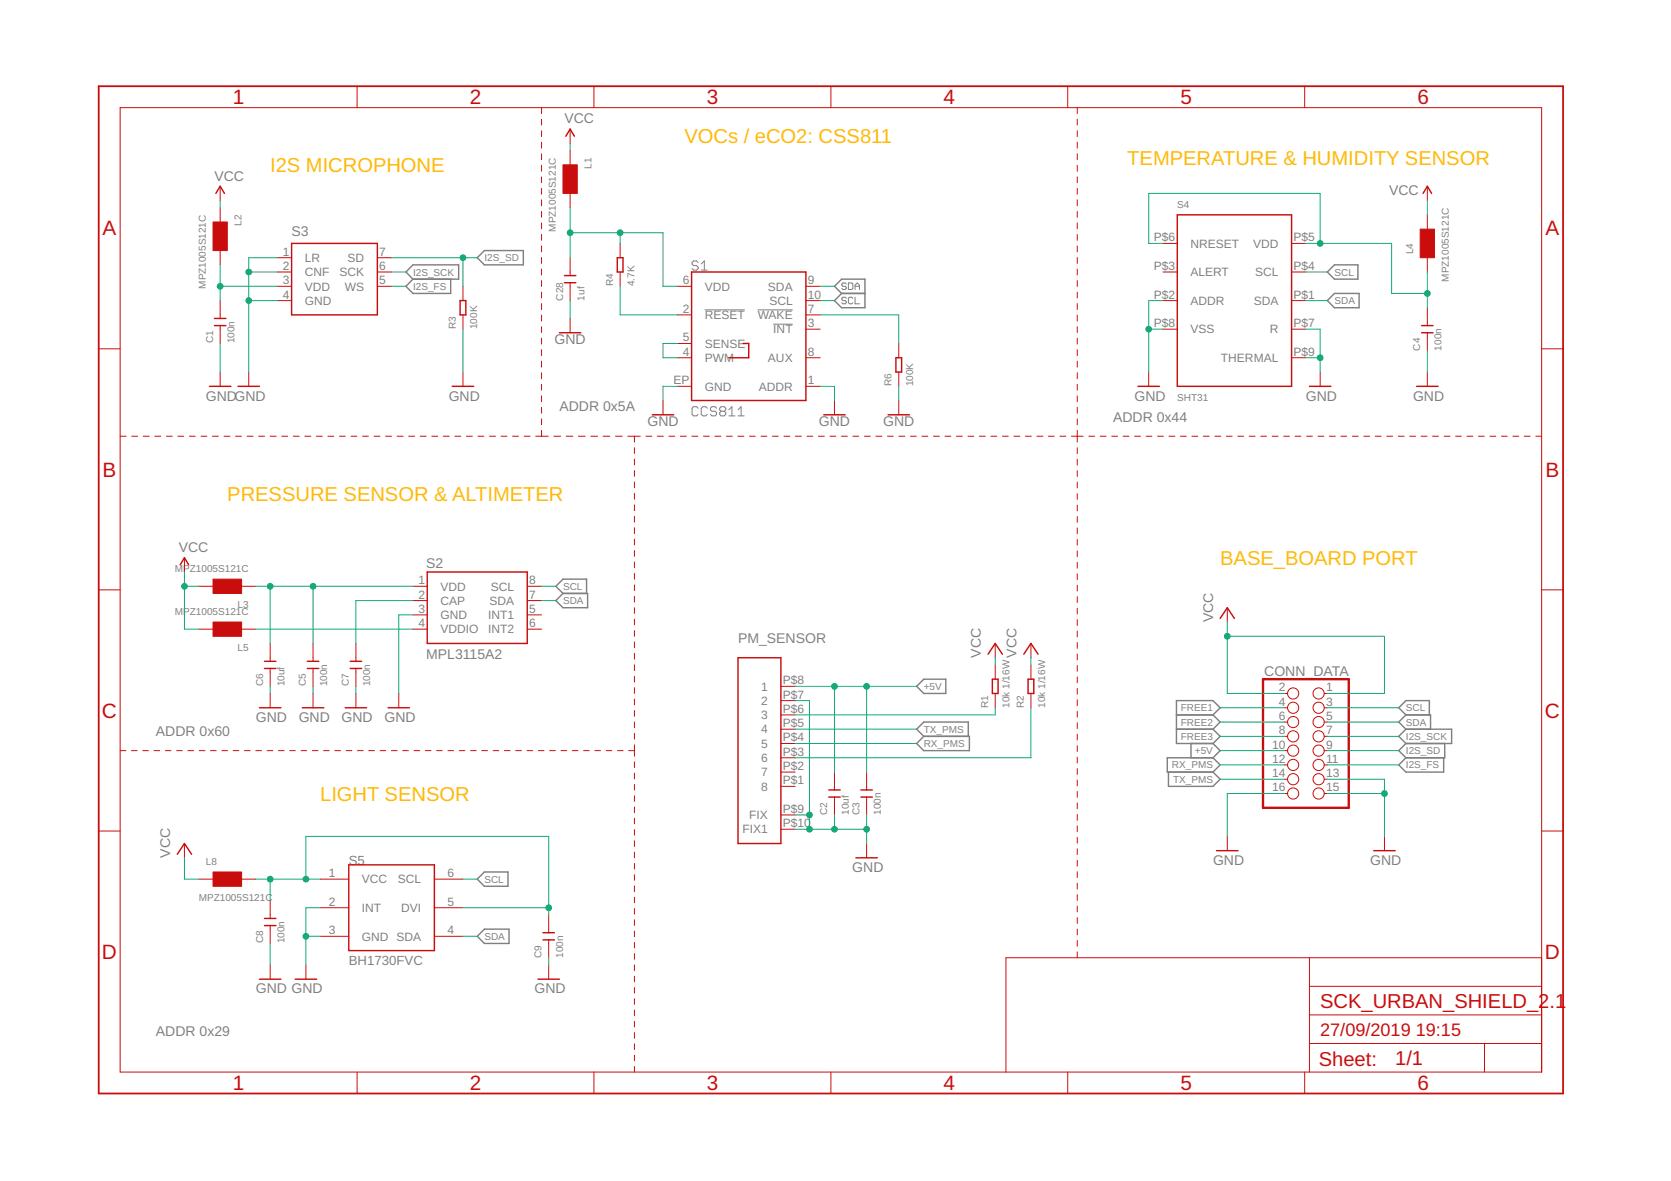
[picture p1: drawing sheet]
<svg xmlns="http://www.w3.org/2000/svg" width="297mm" height="210mm" viewBox="0 0 297 210" stroke-linecap="round" stroke-linejoin="round" font-family="sans-serif">
<g fill="none" stroke="#808080" stroke-width=".18">
<path d="M124.1 46.7l-.3-.3h-.5l-.3 .3v.2l.3 .3h.5l.3 .3v.2l-.3 .3h-.5l-.3-.3M124.7 48h1M124.7 46.9l.5-.5v1.6M125.3 55.1h7.1M134.7 55.1h6.2M137.5 57.6h3.4M150.4 53l-.2-.2h-.4l-.2 .2 .2 .4h.4l.2 .2-.2 .4h-.4l-.2-.2M150.4 50.5l-.2-.2h-.4l-.2 .2v.2l.2 .2h.4l.2 .2-.2 .4h-.4l-.2-.2M150.8 50.3h.6l.2 .2v.8l-.2 .2h-.6zM151.6 53l-.2-.2h-.4l-.2 .2v.8l.2 .2h.4l.2-.2M152 52.8v1.2h.8M152 51.5v-.8l.4-.4 .4 .4v.8"/>
<path d="M152 50.9h.8M124.1 72.6l-.3-.3h-.5l-.3 .3v1l.3 .3h.5l.3-.3M125.7 72.6l-.2-.3h-.6l-.2 .3v1l.2 .3h.6l.2-.3M127.4 72.6l-.3-.3h-.5l-.3 .3v.2l.3 .3h.5l.3 .3v.2l-.3 .3h-.5l-.3-.3M128.2 73.1l-.3-.3v-.2l.3-.3h.5l.3 .3v.2l-.3 .3M128.2 73.1l-.3 .3v.2l.3 .3h.5l.3-.3v-.2l-.3-.3M128.2 73.1h.5M129.6 73.9h1M129.6 72.8l.5-.5v1.6M131.2 73.9h1.1M131.2 72.8l.5-.5v1.6"/>
</g>
<g fill="none" stroke="#808080" stroke-width=".25">
<path d="M73.4 47.1h8.1v2.5h-8.1l-1.2-1.3zM73.4 49.6l-1.2 1.3 1.2 1.3h6.7v-2.6M84.8 45.8l1.3-1.3h6.9v2.6h-6.9zM148.3 50.9l1.3-1.3h4.2v5.1h-4.2l-1.3-1.3 1.3-1.2zM149.6 52.2h4.2M235.9 48.3l1.3-1.2h4.2v2.5h-4.2zM237.2 52.2h4.4v2.5h-4.4l-1.3-1.3zM100.1 105.5l-1.3-1.3 1.3-1.3h4.2v2.6M100.1 105.5h4.4v2.5h-4.4l-1.3-1.3zM162.9 132.1l1.3-1.2h8.1v2.5h-8.1zM162.9 122l1.3-1.3h3.9v2.6h-3.9zM164.2 130.9l-1.3-1.3 1.3-1.3h7.9v2.6"/>
<path d="M207.7 137.2v2.6h7.9l1.3-1.3-1.3-1.3M209.1 127.1h6.5M209.1 129.6h6.5M211.7 132.1v2.6M215.6 127.1l1.3-1.3-1.3-1.3h-6.5v7.6h6.5M215.6 134.7h-8.1v2.5h8.1M215.6 129.6l1.3 1.3-1.3 1.2M215.6 134.7l1.3 1.3-1.3 1.2M215.6 132.1l1.3 1.3-1.3 1.3M215.6 127.1l1.3 1.2-1.3 1.3M249.9 127.1l-1.3-1.3 1.3-1.3h4.2v2.6M249.9 127.1h4.4v2.5"/>
<path d="M249.9 127.1l-1.3 1.2 1.3 1.3M249.9 129.6h8.1v2.5h-8.1M249.9 132.1l-1.3 1.3 1.3 1.3M249.9 129.6l-1.3 1.3 1.3 1.2M249.9 134.7l-1.3 1.3 1.3 1.2h6.7v-2.5M256.8 132.1v2.6h-6.9M84.8 156.3l1.3-1.3h4.2v2.5h-4.2zM84.8 166.4l1.3-1.3h4.4v2.6h-4.4z"/>
</g>
<g fill="none" stroke="#c90d0c" stroke-width=".18">
<path d="M21.4 19.1h252.6v171.4h-252.6zM63.5 15.3v3.8M96.3 19.1v1.1M105.6 15.3v3.8M147.7 15.3v3.8M189.8 15.3v3.8M191.5 19.1v1.1M231.9 15.3v3.8M39.1 33.1v2.5M39.1 36.9v2.6M96.3 21.2v1M96.3 23.2v1.1"/>
<path d="M96.3 25.3v1M96.3 27.3v1.1M96.3 29.4v1M96.3 31.4v1.1M96.3 33.5v1M96.3 35.5v1.1M96.3 37.6v1M96.3 39.6v1.1M101.3 22.9v2.6M101.3 26.8v2.5M101.3 34.4v2.5M191.5 21.2v1"/>
<path d="M191.5 23.2v1.1M191.5 25.3v1M191.5 27.3v1.1M191.5 29.4v1M191.5 31.4v1.1M191.5 33.5v1M191.5 35.5v1.1M191.5 37.6v1M191.5 39.6v1.1M253.7 33.1v2.5M253.7 38.2v2.5M39.1 44.5v2.6"/>
<path d="M39.1 53.4v3.2M39.1 57.9v3.1M49.3 45.8h2.5M49.3 48.3h2.5M49.3 50.9h2.5M49.3 53.4h2.5M67.1 45.8h2.5M67.1 48.3h2.5M67.1 50.9h2.5M82.3 50.9v2.5M82.3 56v2.5M96.3 41.7v1"/>
<path d="M96.3 43.7v1.1M96.3 45.8v1M96.3 47.8v1.1M96.3 49.9v1M96.3 51.9v1.1M96.3 54v1M96.3 56v1.1M96.3 58.1v1M101.3 45.8v3.2M101.3 50.2v3.2M101.3 56.6v2.5M110.2 43.3v2.5"/>
<path d="M110.2 48.3v2.6M120.4 50.9h2.5M120.4 56h2.5M143.3 50.9h2.5M143.3 53.4h2.5M143.3 58.5h2.5M143.3 56h2.5M191.5 41.7v1M191.5 43.7v1.1M191.5 45.8v1M191.5 47.8v1.1M191.5 49.9v1"/>
<path d="M191.5 51.9v1.1M191.5 54v1M191.5 56v1.1M191.5 58.1v1M206.7 48.3h2.6M206.7 53.4h2.6M206.7 43.3h2.6M206.7 58.5h2.6M229.6 48.3h2.5M229.6 53.4h2.5M229.6 43.3h2.5M229.6 58.5h2.5"/>
<path d="M253.7 45.8v2.5M253.7 54.7v3.2M253.7 59.1v3.2M17.5 62h3.9M21.4 77.5h1M23.4 77.5h1.1M25.5 77.5h1M27.5 77.5h1.1M29.6 77.5h1M31.6 77.5h1.1M33.7 77.5h1M35.7 77.5h1.1"/>
<path d="M37.8 77.5h1M39.1 66.1v2.6M39.8 77.5h1.1M41.9 77.5h1M43.9 77.5h1.1M44.2 66.1v2.6M46 77.5h1M48 77.5h1.1M50.1 77.5h1M52.1 77.5h1.1M54.2 77.5h1M56.2 77.5h1.1"/>
<path d="M58.3 77.5h1M60.3 77.5h1.1M62.4 77.5h1M64.5 77.5h1M66.5 77.5h1M68.5 77.5h1.1M70.6 77.5h1M72.6 77.5h1.1M74.7 77.5h1.1M76.8 77.5h1M78.8 77.5h1.1M80.9 77.5h1"/>
<path d="M82.3 66.1v2.6M82.9 77.5h1.1M85 77.5h1M87 77.5h1.1M89.1 77.5h1M91.1 77.5h1.1M93.2 77.5h1M95.2 77.5h2.3M96.3 60.1v1.1M96.3 62.1v1.1M96.3 64.2v1.1M96.3 66.3v1"/>
<path d="M96.3 68.3v1M96.3 70.4v1M96.3 72.4v1M96.3 74.4v1.1M96.3 76.5v1M98.5 77.5h1.2M100.6 77.5h1.2M102.8 77.5h1.2M105 77.5h1.2M107.2 77.5h1.2M109.4 77.5h1.2M111.6 77.5h2.2"/>
<path d="M112.8 77.5v1.1M112.8 79.6v1M114.8 77.5h1.1M116.9 77.5h1M117.9 71.2v2.5M118.9 77.5h1.1M120.4 63.6h2.5M120.4 68.7h2.5M120.4 61h2.5M120.9 77.5h1.1M123 77.5h1M125.1 77.5h1"/>
<path d="M127.1 77.5h1M129.1 77.5h1.1M131.2 77.5h1M133.2 77.5h1.1M135.3 77.5h1M137.3 77.5h1M139.4 77.5h1M141.4 77.5h1.1M143.3 63.6h2.5M143.3 68.7h2.5M143.4 77.5h1.1M145.5 77.5h1"/>
<path d="M147.5 77.5h1.1M148.3 71.2v2.5M149.6 77.5h1M151.6 77.5h1.1M153.7 77.5h1M155.7 77.5h1.1M157.8 77.5h1M159.8 61v2.6M159.8 66.1v2.6M159.8 71.2v2.5M159.8 77.5h1M161.8 77.5h1.1"/>
<path d="M163.9 77.5h1M165.9 77.5h1.1M168 77.5h1M170 77.5h1.1M172.1 77.5h1M174.1 77.5h1.1M176.1 77.5h1.1M178.2 77.5h1M180.2 77.5h1.1M182.3 77.5h1M184.3 77.5h1.1M186.4 77.5h1"/>
<path d="M188.4 77.5h1.1M190.5 77.5h2M191.5 60.1v1.1M191.5 62.1v1.1M191.5 64.2v1.1M191.5 66.3v1M191.5 68.3v1M191.5 70.4v1M191.5 72.4v1M191.5 74.4v1.1M191.5 76.5v2.1M191.5 79.6v1"/>
<path d="M193.5 77.5h1.1M195.6 77.5h1M197.6 77.5h1M199.6 77.5h1.1M201.7 77.5h1M203.7 77.5h1.1M204.2 66.1v2.6M205.8 77.5h1M207.8 77.5h1.1M209.8 77.5h1.1M211.9 77.5h1M213.9 77.5h1"/>
<path d="M216 77.5h1M218 77.5h1M220 77.5h1.1M222.1 77.5h1M224.1 77.5h1M226.1 77.5h1.1M228.2 77.5h1M229.6 63.6h2.5M230.2 77.5h1M232.3 77.5h1M234.3 77.5h1M234.7 66.1v2.6"/>
<path d="M236.3 77.5h1.1M238.4 77.5h1M240.4 77.5h1M242.4 77.5h1.1M244.5 77.5h1M246.5 77.5h1M248.6 77.5h1M250.6 77.5h1M252.6 77.5h1.1M253.7 66.1v2.6M254.7 77.5h1M256.7 77.5h1"/>
<path d="M258.7 77.5h1.1M260.8 77.5h1M262.8 77.5h1M264.9 77.5h1M266.9 77.5h1M268.9 77.5h1.1M271 77.5h1M273 77.5h1M274 62h3.9M32.8 99.1v2.6M112.8 81.6v1M112.8 83.6v1.1"/>
<path d="M112.8 85.7v1M112.8 87.7v1M112.8 89.7v1.1M112.8 91.8v1M112.8 93.8v1M112.8 95.8v1.1M112.8 97.9v1M112.8 99.9v1M191.5 81.6v1.1M191.5 83.7v1M191.5 85.7v1M191.5 87.7v1.1"/>
<path d="M191.5 89.8v1M191.5 91.8v1M191.5 93.8v1.1M191.5 95.9v1M191.5 97.9v1.1M191.5 99.9v1.1M17.5 104.8h3.9M35.3 104.2h2.6M35.3 111.8h2.6M42.9 104.2h2.6M42.9 111.8h2.6M48 114.4v3.1"/>
<path d="M48 118.8v3.2M55.6 114.4v3.1M55.6 118.8v3.2M63.3 114.4v3.1M63.3 118.8v3.2M73.4 104.2h2.5M73.4 106.7h2.5M73.4 109.3h2.5M73.4 111.8h2.5M93.7 104.2h2.6M93.7 106.7h2.6M93.7 109.3h2.6"/>
<path d="M93.7 111.8h2.6M112.8 101.9v1.1M112.8 103.9v1.1M112.8 106v1M112.8 108v1M112.8 110v1.1M112.8 112.1v1M112.8 114.1v1M112.8 116.1v1.1M112.8 118.2v1M176.9 114.4v2.5M176.9 118.2v2.5"/>
<path d="M183.3 114.4v2.5M183.3 118.2v2.5M191.5 102v1M191.5 104v1.1M191.5 106v1.1M191.5 108.1v1M191.5 110.1v1.1M191.5 112.2v1M191.5 114.2v1M191.5 116.2v1.1M191.5 118.3v1M218.2 108v2.6"/>
<path d="M274 104.8h3.9M21.4 133.4h1M23.4 133.4h1M25.4 133.4h1M27.4 133.4h1M29.4 133.4h1M31.4 133.4h1M33.4 133.4h1M35.4 133.4h1M37.4 133.4h1M39.4 133.4h1M41.4 133.4h1.1"/>
<path d="M43.5 133.4h1M45.5 133.4h1M47.5 133.4h1M48 123.3v2.5M49.5 133.4h1M51.5 133.4h1M53.5 133.4h1M55.5 133.4h1M55.6 123.3v2.5M57.5 133.4h1M59.5 133.4h1M61.5 133.4h1"/>
<path d="M63.3 123.3v2.5M63.5 133.4h1.1M65.6 133.4h1M67.6 133.4h1M69.6 133.4h1M70.9 123.3v2.5M71.6 133.4h1M73.6 133.4h1M75.6 133.4h1M77.6 133.4h1M79.6 133.4h1M81.6 133.4h1"/>
<path d="M83.7 133.4h.9M85.6 133.4h1.1M87.7 133.4h1M89.7 133.4h1M91.7 133.4h1M93.7 133.4h1M95.7 133.4h1M97.7 133.4h1M99.7 133.4h1M101.7 133.4h1M103.7 133.4h1M105.7 133.4h1"/>
<path d="M107.8 133.4h1M109.8 133.4h1M111.8 133.4h1M112.8 120.2v1M112.8 122.2v1.1M112.8 124.2v1.1M112.8 126.3v1M112.8 128.3v1M112.8 130.3v1.1M112.8 132.4v2M112.8 135.4v1M112.8 137.4v1"/>
<path d="M112.8 139.4v1M138.8 122h2.6M138.8 124.5h2.6M138.8 127.1h2.6M138.8 129.6h2.6M138.8 132.1h2.6M138.8 134.7h2.6M138.8 137.2h2.6M138.8 139.8h2.6M148.3 137.2v3.2M154.1 137.2v3.2M176.9 123.3v2.5"/>
<path d="M183.3 123.3v2.5M191.5 120.3v1M191.5 122.3v1.1M191.5 124.4v1M191.5 126.4v1.1M191.5 128.5v1M191.5 130.5v1M191.5 132.5v1.1M191.5 134.6v1M191.5 136.6v1M191.5 138.6v1.1M228.3 133.4h.6"/>
<path d="M228.3 123.3h.6M228.3 125.8h.6M228.3 128.3h.6M228.3 130.9h.6M228.3 136h.6M228.3 138.5h.6M235.4 133.4h.5M235.4 123.3h.5M235.4 125.8h.5M235.4 128.3h.5M235.4 130.9h.5M235.4 136h.5"/>
<path d="M235.4 138.5h.5M17.5 147.7h3.9M32.8 149.9v2.6M35.3 156.3h2.6M42.9 156.3h2.6M56.9 156.3h5.1M77.2 156.3h5.1M112.8 141.4v1M112.8 143.4v1M112.8 145.4v1M112.8 147.4v1M112.8 149.4v1.1"/>
<path d="M112.8 151.4v1.1M112.8 153.5v1M112.8 155.5v1M112.8 157.5v1M112.8 159.5v1M138.8 147.4h2.6M138.8 144.8h2.6M148.3 141.7v3.1M154.1 141.7v3.1M154.1 149.9v2.6M191.5 140.7v1M191.5 142.7v1"/>
<path d="M191.5 144.8v1M191.5 146.8v1M191.5 148.8v1.1M191.5 150.9v1M191.5 152.9v1M191.5 154.9v1.1M191.5 157v1M191.5 159v1M218.2 148.7v2.5M228.3 141h.6M235.4 141h.5M246.1 148.7v2.5"/>
<path d="M274 147.7h3.9M48 160.1v3.1M48 164.5v3.2M48 171.5v2.5M54.4 171.5v2.5M56.9 161.3h5.1M56.9 166.4h5.1M77.2 161.3h5.1M77.2 166.4h5.1M97.5 162.6v3.2M97.5 167v3.2M97.5 171.5v2.5"/>
<path d="M112.8 161.5v1M112.8 163.5v1M112.8 165.5v1M112.8 167.5v1M112.8 169.5v1M112.8 171.5v1M112.8 173.5v1M112.8 175.5v1M112.8 177.5v1M112.8 179.5v1M191.5 161v1.1M191.5 163.1v1"/>
<path d="M191.5 165.1v1.1M191.5 167.2v1M191.5 169.2v1M232.8 170.2v20.3M232.8 175.3h41.2M274 170.2h-95.2v20.3M63.5 190.5v3.9M105.6 190.5v3.9M112.8 181.5v1M112.8 183.5v1M112.8 185.5v1M112.8 187.5v1"/>
<path d="M112.8 189.5v1M147.7 190.5v3.9M189.8 190.5v3.9M231.9 190.5v3.9M232.8 185.5h41.2M232.8 180.4h41.2M263.9 185.5v5"/>
<circle cx="229.9" cy="136" r=".99"/>
<circle cx="229.9" cy="130.9" r=".99"/>
<circle cx="229.9" cy="128.3" r=".99"/>
<circle cx="229.9" cy="123.3" r=".99"/>
<circle cx="229.9" cy="138.5" r=".99"/>
<circle cx="229.9" cy="133.4" r=".99"/>
<circle cx="229.9" cy="125.8" r=".99"/>
<circle cx="234.4" cy="133.4" r=".99"/>
<circle cx="234.4" cy="138.5" r=".99"/>
<circle cx="234.4" cy="125.8" r=".99"/>
<circle cx="234.4" cy="128.3" r=".99"/>
<circle cx="234.4" cy="130.9" r=".99"/>
<circle cx="234.4" cy="136" r=".99"/>
<circle cx="234.4" cy="123.3" r=".99"/>
<circle cx="229.9" cy="141" r=".99"/>
<circle cx="234.4" cy="141" r=".99"/>
</g>
<g fill="none" stroke="#c90d0c" stroke-width=".25">
<path d="M38.4 34.4l.7-1.3 .8 1.3M100.6 24.2l.7-1.3 .8 1.3M209.3 38.2h20.3v30.5h-20.3zM253 34.4l.7-1.3 .8 1.3M38.1 57.9h2.1M38.1 56.6h2.1M51.8 43.3h15.3v12.7h-15.3zM81.8 53.4h1v2.6h-1zM99.4 59.1h3.9M100.3 50.2h2.1M100.3 49h2.1M109.7 45.8h1v2.5h-1z"/>
<path d="M122.9 48.3h20.4v22.9h-20.4zM252.7 57.9h2M252.7 59.1h2M37.2 68.7h3.8M42.3 68.7h3.8M80.4 68.7h3.8M116 73.7h3.8M132.1 61h1v2.6h-3.6M146.4 73.7h3.8M157.9 73.7h3.8M159.3 63.6h1v2.5h-1zM202.3 68.7h3.8"/>
<path d="M232.8 68.7h3.8M251.8 68.7h3.8M32 100.4l.8-1.3 .7 1.3M47 118.8h2M47 117.5h2M54.6 118.8h2.1M54.6 117.5h2.1M62.3 118.8h2M62.3 117.5h2M75.9 101.7h17.8v12.7h-17.8zM131.2 116.9h7.6v33h-7.6zM175.6 116.3l1.3-1.9 1.3 1.9"/>
<path d="M182 116.3l1.3-1.9 1.2 1.9M216.9 109.9l1.3-1.9 1.2 1.9M46.1 125.8h3.8M53.7 125.8h3.9M61.4 125.8h3.8M69 125.8h3.8M176.4 120.7h1v2.6h-1zM182.8 120.7h1v2.6h-1zM31.5 151.8l1.3-1.9 1.3 1.9M62 153.7h15.2v15.3h-15.2zM147.3 141.7h2.1M147.3 140.4h2.1"/>
<path d="M152.1 152.5h3.9M153 141.7h2.1M153 140.4h2.1M216.3 151.2h3.8M244.2 151.2h3.8M46.1 174h3.8M47 164.5h2M47 163.2h2M52.5 174h3.8M95.6 174h3.8M96.5 167h2.1M96.5 165.8h2.1"/>
</g>
<g fill="#c90d0c" stroke="#c90d0c" stroke-width=".18">
<path d="M252.5 40.7h2.5v5.1h-2.5z"/>
<path d="M37.9 155h5v2.5h-5z"/>
<path d="M37.9 39.5h2.5v5h-2.5z"/>
<path d="M37.9 102.9h5v2.6h-5z"/>
<path d="M37.9 110.6h5v2.5h-5z"/>
<path d="M100.1 29.3h2.5v5.1h-2.5z"/>
</g>
<path d="M17.5 15.3h260.4v179.1h-260.4z" fill="none" stroke="#c90d0c" stroke-width=".32"/>
<path d="M224.5 120.7h15.3v22.9h-15.3z" fill="none" stroke="#c90d0c" stroke-width=".42"/>
<g fill="none" stroke="#0dab76" stroke-width=".18">
<path d="M39.1 35.6v1.3M101.3 25.5v1.3M101.3 36.9v8.9M253.7 35.6v2.6M39.1 47.1v6.3M39.1 50.9h10.2M44.2 53.4h5.1M44.2 48.3h5.1M49.3 45.8h-5.1v20.3M69.6 48.3h2.6M69.6 45.8h15.2M69.6 50.9h2.6"/>
<path d="M82.3 45.8v5.1M82.3 58.5v7.6M101.3 41.4h16.6v9.5h2.5M101.3 53.4v3.2M110.2 50.9v5.1h10.2M110.2 41.4v1.9M145.8 53.4h2.5M145.8 56h14v5M145.8 50.9h2.5M204.2 58.5h2.5M206.7 43.3h-2.5v-8.9h30.5v8.9M206.7 53.4h-2.5v12.7"/>
<path d="M232.1 53.4h3.8M232.1 58.5h2.6v7.6M232.1 48.3h3.8M232.1 43.3h15.3v8.9h6.3M253.7 48.3v6.4M39.1 61v5.1M120.4 61h-2.5v2.6h2.5M120.4 68.7h-2.5v2.5M145.8 68.7h2.5v2.5M159.8 68.7v2.5M232.1 63.6h2.6M253.7 62.3v3.8"/>
<path d="M32.8 104.2h2.5M32.8 101.7v10.1h2.5M45.5 104.2h27.9M45.5 111.8h27.9M48 104.2v10.2M55.6 104.2v10.2M73.4 106.7h-10.1v7.7M73.4 109.3h-2.5v14M96.3 104.2h2.5M96.3 106.7h2.5M176.9 116.9v1.3M183.3 116.9v1.3"/>
<path d="M218.2 113.1h27.9v10.2h-10.2M218.2 110.6v12.7h10.1M48 122v1.3M55.6 122v1.3M63.3 122v1.3M141.4 124.5h2.5v22.9M141.4 132.1h21.5M141.4 129.6h21.5M141.4 122h21.5M148.3 122v15.2M154.1 122v15.2M176.9 125.8v1.3h-35.5"/>
<path d="M183.3 125.8v8.9h-41.9M216.9 138.5h11.4M216.9 125.8h11.4M216.9 128.3h11.4M216.9 133.4h11.4M216.9 130.9h11.4M216.9 136h11.4M235.9 138.5h10.2v10.2M235.9 125.8h12.7M235.9 128.3h12.7M235.9 133.4h12.7M235.9 130.9h12.7"/>
<path d="M235.9 136h12.7M32.8 152.5v3.8h2.5M45.5 156.3h11.4M48 156.3v3.8M54.4 156.3v-7.6h43.1v13.9M82.3 156.3h2.5M141.4 144.8h2.5M141.4 147.4h12.7M148.3 144.8v2.6M154.1 144.8v5.1M228.3 141h-10.1v7.7M235.9 141h10.2"/>
<path d="M48 167.7v3.8M54.4 166.4h2.5M56.9 161.3h-2.5v10.2M82.3 161.3h15.2M82.3 166.4h2.5M97.5 170.2v1.3"/>
</g>
<g fill="#0dab76" stroke="#0dab76" stroke-width=".18">
<circle cx="204.2" cy="58.5" r=".51"/>
<circle cx="54.4" cy="166.4" r=".51"/>
<circle cx="44.2" cy="53.4" r=".51"/>
<circle cx="44.2" cy="48.3" r=".51"/>
<circle cx="246.1" cy="141" r=".51"/>
<circle cx="234.7" cy="63.6" r=".51"/>
<circle cx="143.9" cy="147.4" r=".51"/>
<circle cx="143.9" cy="144.8" r=".51"/>
<circle cx="148.3" cy="147.4" r=".51"/>
<circle cx="154.1" cy="147.4" r=".51"/>
<circle cx="218.2" cy="113.1" r=".51"/>
<circle cx="32.8" cy="104.2" r=".51"/>
<circle cx="234.7" cy="43.3" r=".51"/>
<circle cx="253.7" cy="52.2" r=".51"/>
<circle cx="54.4" cy="156.3" r=".51"/>
<circle cx="97.5" cy="161.3" r=".51"/>
<circle cx="48" cy="156.3" r=".51"/>
<circle cx="82.3" cy="45.8" r=".51"/>
<circle cx="55.6" cy="104.2" r=".51"/>
<circle cx="48" cy="104.2" r=".51"/>
<circle cx="39.1" cy="50.9" r=".51"/>
<circle cx="148.3" cy="122" r=".51"/>
<circle cx="154.1" cy="122" r=".51"/>
<circle cx="101.3" cy="41.4" r=".51"/>
<circle cx="110.2" cy="41.4" r=".51"/>
</g>
<g font-size="3.7" fill="#c90d0c">
<text x="41.4" y="18.5">1</text>
<text x="83.5" y="18.5">2</text>
<text x="125.6" y="18.5">3</text>
<text x="167.7" y="18.5">4</text>
<text x="209.9" y="18.5">5</text>
<text x="252" y="18.5">6</text>
<text x="18.2" y="41.9">A</text>
<text x="274.7" y="41.9">A</text>
<text x="18.2" y="84.7">B</text>
<text x="274.7" y="84.7">B</text>
<text x="18.1" y="127.6">C</text>
<text x="274.6" y="127.6">C</text>
<text x="18.1" y="170.4">D</text>
<text x="274.6" y="170.4">D</text>
<text x="41.4" y="193.7">1</text>
<text x="83.5" y="193.7">2</text>
<text x="125.6" y="193.7">3</text>
<text x="167.7" y="193.7">4</text>
<text x="209.9" y="193.7">5</text>
<text x="252" y="193.7">6</text>
</g>
<g font-size="3.6" fill="#ffba08">
<text x="121.7" y="25.5">VOCs / eCO2: CSS811</text>
<text x="200.4" y="29.3">TEMPERATURE &amp; HUMIDITY SENSOR</text>
<text x="48" y="30.6">I2S MICROPHONE</text>
<text x="40.4" y="89">PRESSURE SENSOR &amp; ALTIMETER</text>
<text x="216.9" y="100.4">BASE_BOARD PORT</text>
<text x="56.9" y="142.3">LIGHT SENSOR</text>
</g>
<g font-size="3.6" fill="#c90d0c">
<text x="234.7" y="179.1">SCK_URBAN_SHIELD_2.1</text>
<text x="234.4" y="189.4">Sheet:</text>
<text x="248" y="189.3">1/1</text>
</g>
<g font-size="3.2" fill="#c90d0c">
<text x="234.7" y="184.2">27/09/2019</text>
<text x="251.7" y="184.2">19:15</text>
</g>
<g font-size="2.5" fill="#808080">
<text x="100.3" y="21.9">VCC</text>
<text x="38.1" y="32.1">VCC</text>
<text x="246.9" y="34.6">VCC</text>
<text x="51.8" y="42">S3</text>
<text x="98.6" y="61.2">GND</text>
<text x="36.6" y="71.2">GNDGND</text>
<text x="79.8" y="71.2">GND</text>
<text x="201.7" y="71.2">GND</text>
<text x="232.1" y="71.2">GND</text>
<text x="251.2" y="71.2">GND</text>
<text x="99.4" y="73.1">ADDR 0x5A</text>
<text x="115.1" y="75.8">GND</text>
<text x="145.6" y="75.8">GND</text>
<text x="157" y="75.8">GND</text>
<text x="197.9" y="75">ADDR 0x44</text>
<text x="31.8" y="98.1">VCC</text>
<text x="75.7" y="101">S2</text>
<text x="215.6" y="110.6" transform="rotate(-90 215.6 110.6)">VCC</text>
<text x="75.7" y="117.1">MPL3115A2</text>
<text x="131.2" y="114.4">PM_SENSOR</text>
<text x="174.4" y="116.9" transform="rotate(-90 174.4 116.9)">VCC</text>
<text x="180.7" y="116.9" transform="rotate(-90 180.7 116.9)">VCC</text>
<text x="224.7" y="120.1">CONN_DATA</text>
<text x="27.7" y="130.9">ADDR 0x60</text>
<text x="45.5" y="128.3">GND</text>
<text x="53.1" y="128.3">GND</text>
<text x="60.7" y="128.3">GND</text>
<text x="68.3" y="128.3">GND</text>
<text x="30.2" y="152.5" transform="rotate(-90 30.2 152.5)">VCC</text>
<text x="151.5" y="155">GND</text>
<text x="215.6" y="153.7">GND</text>
<text x="243.6" y="153.7">GND</text>
<text x="45.5" y="176.6">GND GND</text>
<text x="95" y="176.6">GND</text>
<text x="27.7" y="184.2">ADDR 0x29</text>
</g>
<g font-size="2.3" fill="#808080">
<text x="62" y="153.7">S5</text>
<text x="62" y="171.5">BH1730FVC</text>
</g>
<g font-size="2.1" fill="#808080">
<text x="50.3" y="45.4">1</text>
<text x="50.3" y="48">2</text>
<text x="54.2" y="46.6">LR</text>
<text x="61.8" y="46.6">SD</text>
<text x="67.4" y="48">6</text>
<text x="67.4" y="45.4">7</text>
<text x="205.1" y="42.9">P$6</text>
<text x="205.1" y="48">P$3</text>
<text x="211.6" y="44">NRESET</text>
<text x="222.8" y="44">VDD</text>
<text x="230" y="42.9">P$5</text>
<text x="230" y="48">P$4</text>
<text x="50.3" y="50.5">3</text>
<text x="50.3" y="53.1">4</text>
<text x="54.2" y="49.1">CNF</text>
<text x="54.2" y="51.6">VDD</text>
<text x="60.3" y="49.1">SCK</text>
<text x="61.3" y="51.6">WS</text>
<text x="67.4" y="50.5">5</text>
<text x="121.4" y="50.5">6</text>
<text x="125.3" y="51.6">VDD</text>
<text x="136.5" y="51.6">SDA</text>
<text x="143.6" y="53.1">10</text>
<text x="143.6" y="50.5">9</text>
<text x="205.1" y="53.1">P$2</text>
<text x="211.6" y="49.1">ALERT</text>
<text x="223.1" y="49.1">SCL</text>
<text x="230" y="53.1">P$1</text>
<text x="54.2" y="54.2">GND</text>
<text x="121.4" y="55.6">2</text>
<text x="125.3" y="56.7">RESET</text>
<text x="134.7" y="56.7">WAKE</text>
<text x="136.8" y="54.2">SCL</text>
<text x="137.5" y="59.3">INT</text>
<text x="143.6" y="58.1">3</text>
<text x="143.6" y="55.6">7</text>
<text x="205.1" y="58.1">P$8</text>
<text x="211.6" y="54.2">ADDR</text>
<text x="211.6" y="59.3">VSS</text>
<text x="222.9" y="54.2">SDA</text>
<text x="225.7" y="59.3">R</text>
<text x="230" y="58.1">P$7</text>
<text x="121.4" y="63.2">4</text>
<text x="121.4" y="60.7">5</text>
<text x="125.3" y="64.3">PWM</text>
<text x="125.3" y="61.8">SENSE</text>
<text x="136.5" y="64.3">AUX</text>
<text x="143.6" y="63.2">8</text>
<text x="217" y="64.3">THERMAL</text>
<text x="230" y="63.2">P$9</text>
<text x="119.7" y="68.3">EP</text>
<text x="125.3" y="69.4">GND</text>
<text x="134.9" y="69.4">ADDR</text>
<text x="143.6" y="68.3">1</text>
<text x="74.4" y="103.8">1</text>
<text x="74.4" y="106.4">2</text>
<text x="78.3" y="105">VDD</text>
<text x="78.3" y="107.5">CAP</text>
<text x="87" y="107.5">SDA</text>
<text x="87.2" y="105">SCL</text>
<text x="94.1" y="103.8">8</text>
<text x="94.1" y="106.4">7</text>
<text x="74.4" y="108.9">3</text>
<text x="74.4" y="111.5">4</text>
<text x="78.3" y="110">GND</text>
<text x="78.3" y="112.6">VDDIO</text>
<text x="86.8" y="110">INT1</text>
<text x="86.8" y="112.6">INT2</text>
<text x="94.1" y="108.9">5</text>
<text x="94.1" y="111.5">6</text>
<text x="135.3" y="122.7">1</text>
<text x="135.3" y="125.3">2</text>
<text x="139.2" y="121.6">P$8</text>
<text x="139.2" y="124.2">P$7</text>
<text x="227.3" y="122.9">2</text>
<text x="227.3" y="125.4">4</text>
<text x="235.7" y="122.9">1</text>
<text x="235.7" y="125.4">3</text>
<text x="135.3" y="127.8">3</text>
<text x="135.3" y="130.4">4</text>
<text x="139.2" y="126.7">P$6</text>
<text x="139.2" y="129.2">P$5</text>
<text x="139.2" y="131.8">P$4</text>
<text x="227.3" y="128">6</text>
<text x="227.3" y="130.5">8</text>
<text x="235.7" y="128">5</text>
<text x="235.7" y="130.5">7</text>
<text x="135.3" y="132.9">5</text>
<text x="135.3" y="135.4">6</text>
<text x="135.3" y="138">7</text>
<text x="139.2" y="134.3">P$3</text>
<text x="139.2" y="136.9">P$2</text>
<text x="226.2" y="133.1">10</text>
<text x="226.2" y="135.6">12</text>
<text x="235.7" y="133.1">9</text>
<text x="235.7" y="135.6">11</text>
<text x="135.3" y="140.5">8</text>
<text x="139.2" y="139.4">P$1</text>
<text x="226.2" y="138.1">14</text>
<text x="226.2" y="140.7">16</text>
<text x="235.7" y="138.1">13</text>
<text x="235.7" y="140.7">15</text>
<text x="132" y="148.1">FIX1</text>
<text x="133.1" y="145.6">FIX</text>
<text x="139.2" y="147">P$10</text>
<text x="139.2" y="144.5">P$9</text>
<text x="58.5" y="155.9">1</text>
<text x="79.6" y="155.9">6</text>
<text x="58.5" y="161">2</text>
<text x="64.3" y="157">VCC</text>
<text x="70.7" y="157">SCL</text>
<text x="79.6" y="161">5</text>
<text x="58.5" y="166.1">3</text>
<text x="64.3" y="162.1">INT</text>
<text x="64.3" y="167.2">GND SDA</text>
<text x="71.3" y="162.1">DVI</text>
<text x="79.6" y="166.1">4</text>
</g>
<g font-size="1.8" fill="#808080">
<text x="105.2" y="30" transform="rotate(-90 105.2 30)">L1</text>
<text x="42.9" y="40.2" transform="rotate(-90 42.9 40.2)">L2</text>
<text x="98.8" y="41.2" transform="rotate(-90 98.8 41.2)">MPZ1005S121C</text>
<text x="209.3" y="36.9">S4</text>
<text x="86.1" y="46.4">I2S_SD</text>
<text x="251.2" y="45.2" transform="rotate(-90 251.2 45.2)">L4</text>
<text x="36.6" y="51.3" transform="rotate(-90 36.6 51.3)">MPZ1005S121C</text>
<text x="73.4" y="49">I2S_SCK</text>
<text x="73.4" y="51.5">I2S_FS</text>
<text x="100.1" y="53.4" transform="rotate(-90 100.1 53.4)">C28</text>
<text x="103.9" y="53.4" transform="rotate(-90 103.9 53.4)">1uf</text>
<text x="109" y="50.9" transform="rotate(-90 109 50.9)">R4</text>
<text x="112.8" y="50.9" transform="rotate(-90 112.8 50.9)">4.7K</text>
<text x="237.2" y="49">SCL</text>
<text x="257.5" y="50.1" transform="rotate(-90 257.5 50.1)">MPZ1005S121C</text>
<text x="81" y="58.5" transform="rotate(-90 81 58.5)">R3</text>
<text x="84.8" y="58.5" transform="rotate(-90 84.8 58.5)">100K</text>
<text x="237.2" y="54.1">SDA</text>
<text x="37.9" y="61" transform="rotate(-90 37.9 61)">C1</text>
<text x="41.7" y="61" transform="rotate(-90 41.7 61)">100n</text>
<text x="252.5" y="62.3" transform="rotate(-90 252.5 62.3)">C4</text>
<text x="256.3" y="62.3" transform="rotate(-90 256.3 62.3)">100n</text>
<text x="158.5" y="68.7" transform="rotate(-90 158.5 68.7)">R6</text>
<text x="162.3" y="68.7" transform="rotate(-90 162.3 68.7)">100K</text>
<text x="209.3" y="71.2">SHT31</text>
<text x="31.1" y="101.7">MPZ1005S121C</text>
<text x="100.1" y="104.8">SCL</text>
<text x="100.1" y="107.4">SDA</text>
<text x="31.1" y="109.3">MPZ1005S121C</text>
<text x="42.2" y="108">L3</text>
<text x="42.2" y="115.6">L5</text>
<text x="46.8" y="122" transform="rotate(-90 46.8 122)">C6</text>
<text x="50.6" y="122" transform="rotate(-90 50.6 122)">10uf</text>
<text x="54.4" y="122" transform="rotate(-90 54.4 122)">C5</text>
<text x="58.2" y="122" transform="rotate(-90 58.2 122)">100n</text>
<text x="62" y="122" transform="rotate(-90 62 122)">C7</text>
<text x="65.8" y="122" transform="rotate(-90 65.8 122)">100n</text>
<text x="164.2" y="122.6">+5V</text>
<text x="175.6" y="125.8" transform="rotate(-90 175.6 125.8)">R1</text>
<text x="179.4" y="125.8" transform="rotate(-90 179.4 125.8)">10k 1/16W</text>
<text x="182" y="125.8" transform="rotate(-90 182 125.8)">R2</text>
<text x="185.8" y="125.8" transform="rotate(-90 185.8 125.8)">10k 1/16W</text>
<text x="164.2" y="130.2">TX_PMS</text>
<text x="209.9" y="131.5">FREE3</text>
<text x="209.9" y="129">FREE2</text>
<text x="209.9" y="126.4">FREE1</text>
<text x="249.9" y="126.4">SCL</text>
<text x="249.9" y="129">SDA</text>
<text x="249.9" y="131.5">I2S_SCK</text>
<text x="164.2" y="132.8">RX_PMS</text>
<text x="208.3" y="136.6">RX_PMS</text>
<text x="212.4" y="134">+5V</text>
<text x="249.9" y="134">I2S_SD</text>
<text x="249.9" y="136.6">I2S_FS</text>
<text x="208.5" y="139.1">TX_PMS</text>
<text x="147.1" y="144.8" transform="rotate(-90 147.1 144.8)">C2</text>
<text x="150.9" y="144.8" transform="rotate(-90 150.9 144.8)">10uf</text>
<text x="152.8" y="144.8" transform="rotate(-90 152.8 144.8)">C3</text>
<text x="156.6" y="144.8" transform="rotate(-90 156.6 144.8)">100n</text>
<text x="36.6" y="153.7">L8</text>
<text x="35.3" y="160.1">MPZ1005S121C</text>
<text x="86.1" y="156.9">SCL</text>
<text x="46.8" y="167.7" transform="rotate(-90 46.8 167.7)">C8</text>
<text x="50.6" y="167.7" transform="rotate(-90 50.6 167.7)">100n</text>
<text x="86.1" y="167.1">SDA</text>
<text x="96.3" y="170.2" transform="rotate(-90 96.3 170.2)">C9</text>
<text x="100.1" y="170.2" transform="rotate(-90 100.1 170.2)">100n</text>
</g>
</svg>
